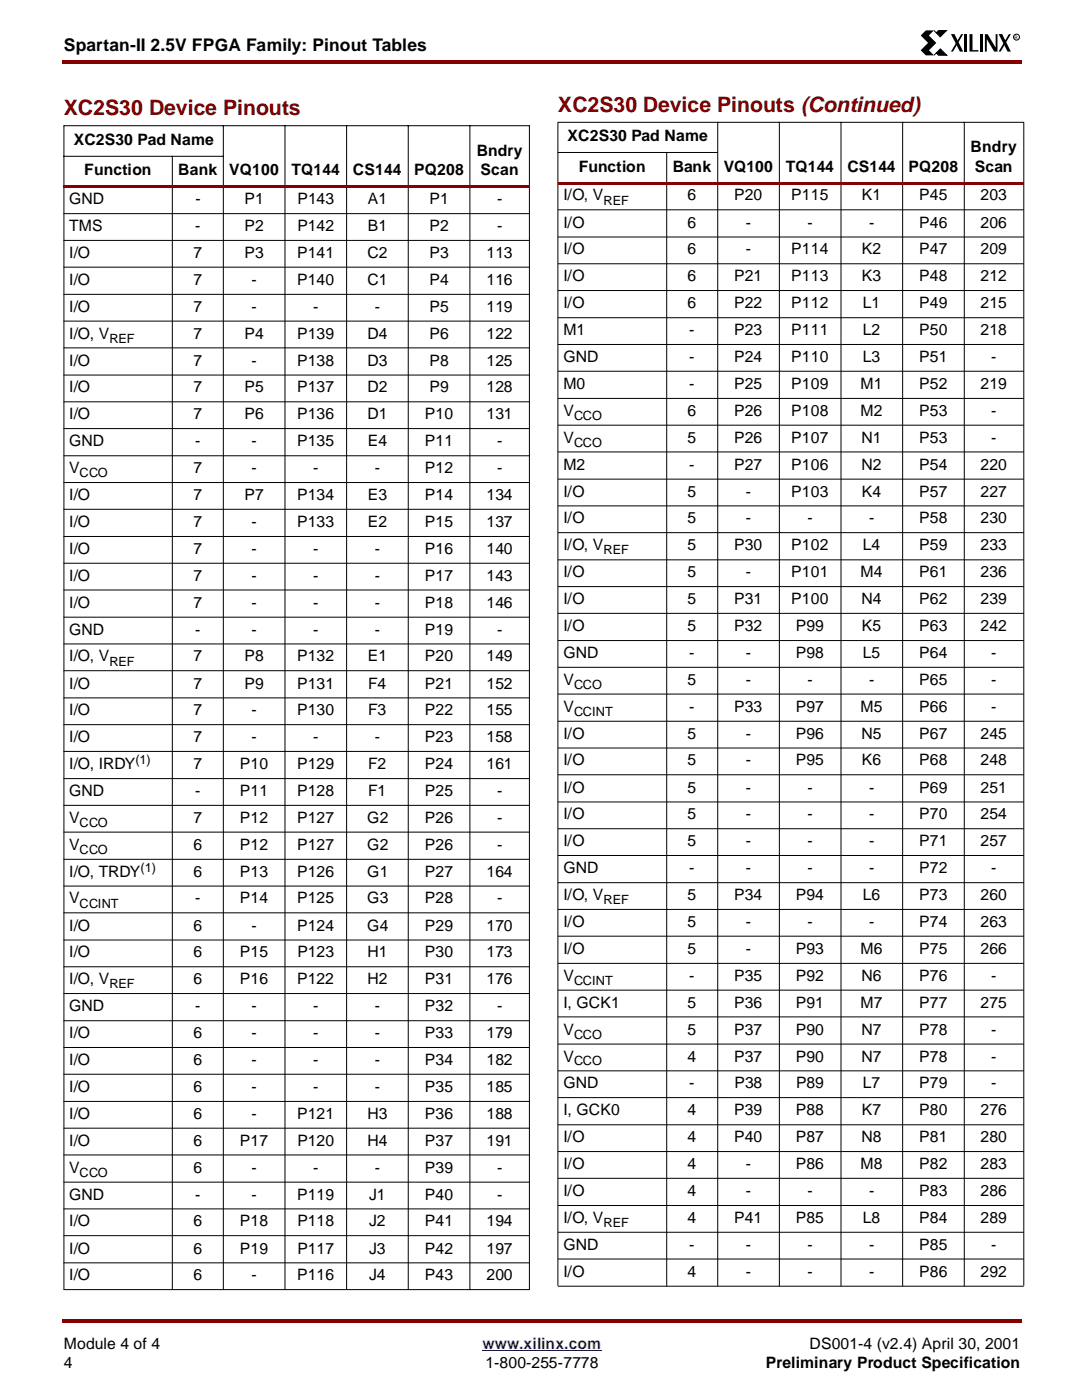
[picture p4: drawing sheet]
<svg xmlns="http://www.w3.org/2000/svg" width="216mm" height="279mm" viewBox="0 0 216 279" stroke-linecap="round" stroke-linejoin="round" font-family="sans-serif">
<g fill="#850000">
<path d="M12.4 12h.3v.7h-.3z"/>
<path d="M203.2 12h.4v.7h-.4z"/>
<path d="M12.7 12h190.5v.7h-190.5z"/>
</g>
<path d="M12.7 266.7h190.4v7.6h-190.4z" fill="#fff"/>
<path d="M96.1 269.2h23.7" fill="none" stroke="#00f" stroke-width=".2"/>
<g fill="#850000">
<path d="M12.4 262.9h.3v.7h-.3z"/>
<path d="M203.2 262.9h.4v.7h-.4z"/>
<path d="M12.7 262.9h190.5v.7h-190.5z"/>
</g>
<path d="M183.2 6h19.9v5.2h-19.9z" fill="#fff"/>
<path d="M183.4 7.1l1-1h1.6l-1 1 1.5 1.5-1.5 1.4 1 1h-1.6l-1-1 1.4-1.5zM189.4 6.8h.7l1.7 3.5h-.6zM191.4 6.8h.4l-2 3.5h-.4zM192 6.8h.6v3.5h-.6zM193.1 6.8h.6v3.2h1.2v.3h-1.8zM195.1 6.8h.6v3.5h-.6zM196.2 6.8h.5l1.6 2.7v-2.7h.4v3.5h-.7l-1.5-2.5v2.5h-.3zM198.9 6.8h.7l1.7 3.5h-.6zM200.9 6.8h.4l-2 3.5h-.4z" fill="#000"/>
<path d="M186 6.1l.5 .4 .4-.4h1.6l-1.2 1.2zM186.5 10.6l-.5 .4 1.3-1.3 1.3 1.3h-1.7z" fill="#000" stroke="#000" stroke-width=".2"/>
<g fill="none" stroke="#000" stroke-width=".2">
<path d="M12.6 25.1h92.9M12.6 31.2h31.9M12.7 25.1v231.9M34.3 31.1v226M44.5 25v232.1M56.8 25v232.1M69 25v232.1M81.3 25v232.1M93.6 25v232.1M105.4 25.1v231.9"/>
<circle cx="202.5" cy="7.4" r=".59"/>
</g>
<path d="M12.6 36.9h92.9v.5h-92.9z" fill="#850000"/>
<g fill="none" stroke="#000" stroke-width=".2">
<path d="M111.1 30.4h31.8M132.8 30.4v226M142.9 24.3v232.1M155.2 24.3v232.1M167.5 24.3v232.1M179.8 24.3v232.1M192.1 24.3v232.1M12.6 42.6h92.9M12.6 47.9h92.9M12.6 53.3h92.9M12.6 58.7h92.9M12.6 64h92.9"/>
<path d="M12.6 69.3h92.9M12.6 74.8h92.9M12.6 80.1h92.9M12.6 85.4h92.9M12.6 90.8h92.9M12.6 96.2h92.9M12.6 101.5h92.9M12.6 106.9h92.9M12.6 112.3h92.9M12.6 117.6h92.9M12.6 123h92.9M12.6 128.4h92.9"/>
<path d="M12.6 133.7h92.9M12.6 139.1h92.9M12.6 144.4h92.9M12.6 149.8h92.9M12.6 155.2h92.9M12.6 160.5h92.9M12.6 165.9h92.9M12.6 171.3h92.9M12.6 176.6h92.9M12.6 181.9h92.9M12.6 187.4h92.9M12.6 192.7h92.9"/>
<path d="M12.6 198h92.9M12.6 203.5h92.9M12.6 208.8h92.9M12.6 214.1h92.9M12.6 219.5h92.9M12.6 224.9h92.9M12.6 230.2h92.9M12.6 235.6h92.9M12.6 241h92.9M12.6 246.3h92.9M12.6 251.7h92.9M12.6 257h92.9"/>
<path d="M111.1 256.3v-231.9h92.8v231.9"/>
</g>
<path d="M111.1 36.2h92.8v.5h-92.8z" fill="#850000"/>
<g fill="none" stroke="#000" stroke-width=".2">
<path d="M111.1 41.8h92.8M111.1 47.2h92.8M111.1 52.6h92.8M111.1 57.9h92.8M111.1 63.3h92.8M111.1 68.7h92.8M111.1 74h92.8M111.1 79.4h92.8M111.1 84.7h92.8M111.1 90.1h92.8M111.1 95.5h92.8M111.1 100.8h92.8"/>
<path d="M111.1 106.2h92.8M111.1 111.6h92.8M111.1 116.9h92.8M111.1 122.3h92.8M111.1 127.7h92.8M111.1 133h92.8M111.1 138.3h92.8M111.1 143.8h92.8M111.1 149.1h92.8M111.1 154.4h92.8M111.1 159.8h92.8M111.1 165.2h92.8"/>
<path d="M111.1 170.5h92.8M111.1 175.9h92.8M111.1 181.3h92.8M111.1 186.6h92.8M111.1 192h92.8M111.1 197.4h92.8M111.1 202.7h92.8M111.1 208.1h92.8M111.1 213.4h92.8M111.1 218.8h92.8M111.1 224.2h92.8M111.1 229.5h92.8"/>
<path d="M111.1 234.9h92.8M111.1 240.3h92.8M111.1 245.6h92.8M111.1 250.9h92.8M111.1 256.4h92.8"/>
</g>
<g font-size="4.2" fill="#850000">
<text x="12.7" y="22.9">XC2S30 Device Pinouts</text>
<text x="111.1" y="22.3">XC2S30 Device Pinouts (Continued)</text>
</g>
<text font-size="3.5" x="12.7" y="10.2">Spartan-II 2.5V FPGA Family: Pinout Tables</text>
<g font-size="3.1">
<text x="14.7" y="28.9">XC2S30 Pad Name</text>
<text x="113.1" y="28.2">XC2S30 Pad Name</text>
<text x="16.8" y="35">Function</text>
<text x="35.5" y="35">Bank</text>
<text x="45.7" y="35">VQ100</text>
<text x="58" y="35">TQ144</text>
<text x="70.3" y="35">CS144</text>
<text x="82.5" y="35">PQ208</text>
<text x="94.9" y="31.1">Bndry</text>
<text x="95.7" y="35">Scan</text>
<text x="115.3" y="34.3">Function</text>
<text x="134" y="34.3">Bank</text>
<text x="144.1" y="34.3">VQ100</text>
<text x="156.5" y="34.3">TQ144</text>
<text x="168.8" y="34.3">CS144</text>
<text x="181" y="34.3">PQ208</text>
<text x="193.3" y="30.4">Bndry</text>
<text x="194.2" y="34.3">Scan</text>
<text x="13.7" y="40.7">GND</text>
<text x="38.9" y="40.7">-</text>
<text x="48.7" y="40.7">P1</text>
<text x="59.2" y="40.7">P143</text>
<text x="73.3" y="40.7">A1</text>
<text x="85.6" y="40.7">P1</text>
<text x="99" y="40.7">-</text>
<text x="112.2" y="40">I/O, V</text>
<text x="136.9" y="40">6</text>
<text x="146.3" y="40">P20</text>
<text x="157.6" y="40">P115</text>
<text x="171.7" y="40">K1</text>
<text x="183.1" y="40">P45</text>
<text x="195.3" y="40">203</text>
<text x="13.7" y="46.1">TMS</text>
<text x="38.9" y="46.1">-</text>
<text x="48.7" y="46.1">P2</text>
<text x="59.2" y="46.1">P142</text>
<text x="73.3" y="46.1">B1</text>
<text x="85.5" y="46.1">P2</text>
<text x="99" y="46.1">-</text>
<text x="112.2" y="45.4">I/O</text>
<text x="136.9" y="45.4">6</text>
<text x="148.5" y="45.4">-</text>
<text x="160.8" y="45.4">-</text>
<text x="173.1" y="45.4">-</text>
<text x="183.1" y="45.4">P46</text>
<text x="195.3" y="45.4">206</text>
<text x="13.7" y="51.4">I/O</text>
<text x="38.6" y="51.4">7</text>
<text x="48.7" y="51.4">P3</text>
<text x="59.2" y="51.4">P141</text>
<text x="73.2" y="51.4">C2</text>
<text x="85.5" y="51.4">P3</text>
<text x="96.9" y="51.4">113</text>
<text x="112.2" y="50.7">I/O</text>
<text x="136.9" y="50.7">6</text>
<text x="148.5" y="50.7">-</text>
<text x="157.6" y="50.7">P114</text>
<text x="171.6" y="50.7">K2</text>
<text x="183.1" y="50.7">P47</text>
<text x="195.3" y="50.7">209</text>
<text x="13.7" y="56.8">I/O</text>
<text x="38.6" y="56.8">7</text>
<text x="50.1" y="56.8">-</text>
<text x="59.2" y="56.8">P140</text>
<text x="73.2" y="56.8">C1</text>
<text x="85.5" y="56.8">P4</text>
<text x="96.9" y="56.8">116</text>
<text x="112.2" y="56">I/O</text>
<text x="136.9" y="56">6</text>
<text x="146.3" y="56">P21</text>
<text x="157.6" y="56">P113</text>
<text x="171.6" y="56">K3</text>
<text x="183.1" y="56">P48</text>
<text x="195.3" y="56">212</text>
<text x="13.7" y="62.1">I/O</text>
<text x="38.6" y="62.1">7</text>
<text x="50.1" y="62.1">-</text>
<text x="62.3" y="62.1">-</text>
<text x="74.6" y="62.1">-</text>
<text x="85.5" y="62.1">P5</text>
<text x="96.9" y="62.1">119</text>
<text x="112.2" y="61.5">I/O</text>
<text x="136.9" y="61.5">6</text>
<text x="146.3" y="61.5">P22</text>
<text x="157.6" y="61.5">P112</text>
<text x="171.8" y="61.5">L1</text>
<text x="183.1" y="61.5">P49</text>
<text x="195.3" y="61.5">215</text>
<text x="13.7" y="67.5">I/O, V</text>
<text x="38.6" y="67.5">7</text>
<text x="48.7" y="67.5">P4</text>
<text x="59.2" y="67.5">P139</text>
<text x="73.2" y="67.5">D4</text>
<text x="85.5" y="67.5">P6</text>
<text x="96.9" y="67.5">122</text>
<text x="112.2" y="66.8">M1</text>
<text x="137.3" y="66.8">-</text>
<text x="146.3" y="66.8">P23</text>
<text x="157.6" y="66.8">P111</text>
<text x="171.8" y="66.8">L2</text>
<text x="183.1" y="66.8">P50</text>
<text x="195.3" y="66.8">218</text>
<text x="13.7" y="72.9">I/O</text>
<text x="38.6" y="72.9">7</text>
<text x="50.1" y="72.9">-</text>
<text x="59.2" y="72.9">P138</text>
<text x="73.2" y="72.9">D3</text>
<text x="85.5" y="72.9">P8</text>
<text x="96.9" y="72.9">125</text>
<text x="112.2" y="72.1">GND</text>
<text x="112.2" y="77.6">M0</text>
<text x="137.3" y="72.1">-</text>
<text x="137.3" y="77.6">-</text>
<text x="146.3" y="72.1">P24</text>
<text x="146.3" y="77.6">P25</text>
<text x="157.6" y="77.6">P109</text>
<text x="157.6" y="72.1">P110</text>
<text x="171.4" y="77.6">M1</text>
<text x="171.8" y="72.1">L3</text>
<text x="183.1" y="72.1">P51</text>
<text x="183.1" y="77.6">P52</text>
<text x="195.3" y="77.6">219</text>
<text x="197.4" y="72.1">-</text>
<text x="13.7" y="78.2">I/O</text>
<text x="13.7" y="83.6">I/O</text>
<text x="38.6" y="78.2">7</text>
<text x="38.6" y="83.6">7</text>
<text x="48.7" y="78.2">P5</text>
<text x="48.7" y="83.6">P6</text>
<text x="59.2" y="78.2">P137</text>
<text x="59.2" y="83.6">P136</text>
<text x="73.2" y="78.2">D2</text>
<text x="73.2" y="83.6">D1</text>
<text x="84.6" y="83.6">P10</text>
<text x="85.5" y="78.2">P9</text>
<text x="96.9" y="83.6">131</text>
<text x="96.9" y="78.2">128</text>
<text x="112.2" y="82.9">V</text>
<text x="136.9" y="82.9">6</text>
<text x="146.3" y="82.9">P26</text>
<text x="157.6" y="82.9">P108</text>
<text x="171.4" y="82.9">M2</text>
<text x="183.1" y="82.9">P53</text>
<text x="197.4" y="82.9">-</text>
<text x="13.7" y="89">GND</text>
<text x="38.9" y="89">-</text>
<text x="50.1" y="89">-</text>
<text x="59.2" y="89">P135</text>
<text x="73.3" y="89">E4</text>
<text x="84.6" y="89">P11</text>
<text x="99" y="89">-</text>
<text x="112.2" y="88.2">V</text>
<text x="136.9" y="88.2">5</text>
<text x="146.3" y="88.2">P26</text>
<text x="157.6" y="88.2">P107</text>
<text x="171.6" y="88.2">N1</text>
<text x="183.1" y="88.2">P53</text>
<text x="197.4" y="88.2">-</text>
<text x="13.7" y="94.3">V</text>
<text x="38.6" y="94.3">7</text>
<text x="50.1" y="94.3">-</text>
<text x="62.3" y="94.3">-</text>
<text x="74.6" y="94.3">-</text>
<text x="84.6" y="94.3">P12</text>
<text x="99" y="94.3">-</text>
<text x="112.2" y="93.6">M2</text>
<text x="137.3" y="93.6">-</text>
<text x="146.3" y="93.6">P27</text>
<text x="157.6" y="93.6">P106</text>
<text x="171.6" y="93.6">N2</text>
<text x="183.1" y="93.6">P54</text>
<text x="195.3" y="93.6">220</text>
<text x="13.7" y="99.6">I/O</text>
<text x="38.6" y="99.6">7</text>
<text x="48.7" y="99.6">P7</text>
<text x="59.2" y="99.6">P134</text>
<text x="73.3" y="99.6">E3</text>
<text x="84.6" y="99.6">P14</text>
<text x="96.9" y="99.6">134</text>
<text x="112.2" y="99">I/O</text>
<text x="136.9" y="99">5</text>
<text x="148.5" y="99">-</text>
<text x="157.6" y="99">P103</text>
<text x="171.6" y="99">K4</text>
<text x="183.1" y="99">P57</text>
<text x="195.3" y="99">227</text>
<text x="13.7" y="105.1">I/O</text>
<text x="38.6" y="105.1">7</text>
<text x="50.1" y="105.1">-</text>
<text x="59.2" y="105.1">P133</text>
<text x="73.3" y="105.1">E2</text>
<text x="84.6" y="105.1">P15</text>
<text x="96.9" y="105.1">137</text>
<text x="112.2" y="104.3">I/O</text>
<text x="136.9" y="104.3">5</text>
<text x="148.5" y="104.3">-</text>
<text x="160.8" y="104.3">-</text>
<text x="173.1" y="104.3">-</text>
<text x="183.1" y="104.3">P58</text>
<text x="195.3" y="104.3">230</text>
<text x="13.7" y="110.4">I/O</text>
<text x="38.6" y="110.4">7</text>
<text x="50.1" y="110.4">-</text>
<text x="62.3" y="110.4">-</text>
<text x="74.6" y="110.4">-</text>
<text x="84.6" y="110.4">P16</text>
<text x="96.9" y="110.4">140</text>
<text x="112.2" y="109.7">I/O, V</text>
<text x="136.9" y="109.7">5</text>
<text x="146.3" y="109.7">P30</text>
<text x="157.6" y="109.7">P102</text>
<text x="171.8" y="109.7">L4</text>
<text x="183.1" y="109.7">P59</text>
<text x="195.3" y="109.7">233</text>
<text x="13.7" y="115.7">I/O</text>
<text x="38.6" y="115.7">7</text>
<text x="50.1" y="115.7">-</text>
<text x="62.3" y="115.7">-</text>
<text x="74.6" y="115.7">-</text>
<text x="84.6" y="115.7">P17</text>
<text x="96.9" y="115.7">143</text>
<text x="112.2" y="115.1">I/O</text>
<text x="136.9" y="115.1">5</text>
<text x="148.5" y="115.1">-</text>
<text x="157.6" y="115.1">P101</text>
<text x="171.4" y="115.1">M4</text>
<text x="183.1" y="115.1">P61</text>
<text x="195.3" y="115.1">236</text>
<text x="13.7" y="121.2">I/O</text>
<text x="38.6" y="121.2">7</text>
<text x="50.1" y="121.2">-</text>
<text x="62.3" y="121.2">-</text>
<text x="74.6" y="121.2">-</text>
<text x="84.6" y="121.2">P18</text>
<text x="96.9" y="121.2">146</text>
<text x="112.2" y="120.4">I/O</text>
<text x="112.2" y="125.8">I/O</text>
<text x="136.9" y="120.4">5</text>
<text x="136.9" y="125.8">5</text>
<text x="146.3" y="120.4">P31</text>
<text x="146.3" y="125.8">P32</text>
<text x="157.6" y="120.4">P100</text>
<text x="158.5" y="125.8">P99</text>
<text x="171.6" y="120.4">N4</text>
<text x="171.7" y="125.8">K5</text>
<text x="183.1" y="120.4">P62</text>
<text x="183.1" y="125.8">P63</text>
<text x="195.3" y="120.4">239</text>
<text x="195.3" y="125.8">242</text>
<text x="13.7" y="126.5">GND</text>
<text x="13.7" y="131.8">I/O, V</text>
<text x="38.6" y="131.8">7</text>
<text x="38.9" y="126.5">-</text>
<text x="48.7" y="131.8">P8</text>
<text x="50.1" y="126.5">-</text>
<text x="59.2" y="131.8">P132</text>
<text x="62.3" y="126.5">-</text>
<text x="73.3" y="131.8">E1</text>
<text x="74.6" y="126.5">-</text>
<text x="84.6" y="131.8">P20</text>
<text x="84.6" y="126.5">P19</text>
<text x="96.9" y="131.8">149</text>
<text x="99" y="126.5">-</text>
<text x="112.2" y="131.1">GND</text>
<text x="137.3" y="131.1">-</text>
<text x="148.5" y="131.1">-</text>
<text x="158.5" y="131.1">P98</text>
<text x="171.8" y="131.1">L5</text>
<text x="183.1" y="131.1">P64</text>
<text x="197.4" y="131.1">-</text>
<text x="13.7" y="137.2">I/O</text>
<text x="38.6" y="137.2">7</text>
<text x="48.7" y="137.2">P9</text>
<text x="59.2" y="137.2">P131</text>
<text x="73.4" y="137.2">F4</text>
<text x="84.6" y="137.2">P21</text>
<text x="96.9" y="137.2">152</text>
<text x="112.2" y="136.5">V</text>
<text x="136.9" y="136.5">5</text>
<text x="148.5" y="136.5">-</text>
<text x="160.8" y="136.5">-</text>
<text x="173.1" y="136.5">-</text>
<text x="183.1" y="136.5">P65</text>
<text x="197.4" y="136.5">-</text>
<text x="13.7" y="142.6">I/O</text>
<text x="38.6" y="142.6">7</text>
<text x="50.1" y="142.6">-</text>
<text x="59.2" y="142.6">P130</text>
<text x="73.4" y="142.6">F3</text>
<text x="84.6" y="142.6">P22</text>
<text x="96.9" y="142.6">155</text>
<text x="112.2" y="141.9">V</text>
<text x="137.3" y="141.9">-</text>
<text x="146.3" y="141.9">P33</text>
<text x="158.5" y="141.9">P97</text>
<text x="171.4" y="141.9">M5</text>
<text x="183.1" y="141.9">P66</text>
<text x="197.4" y="141.9">-</text>
<text x="13.7" y="147.9">I/O</text>
<text x="38.6" y="147.9">7</text>
<text x="50.1" y="147.9">-</text>
<text x="62.3" y="147.9">-</text>
<text x="74.6" y="147.9">-</text>
<text x="84.6" y="147.9">P23</text>
<text x="96.9" y="147.9">158</text>
<text x="112.2" y="147.2">I/O</text>
<text x="136.9" y="147.2">5</text>
<text x="148.5" y="147.2">-</text>
<text x="158.5" y="147.2">P96</text>
<text x="171.6" y="147.2">N5</text>
<text x="183.1" y="147.2">P67</text>
<text x="195.3" y="147.2">245</text>
<text x="13.7" y="153.3">I/O, IRDY</text>
<text x="38.6" y="153.3">7</text>
<text x="47.8" y="153.3">P10</text>
<text x="59.2" y="153.3">P129</text>
<text x="73.4" y="153.3">F2</text>
<text x="84.6" y="153.3">P24</text>
<text x="96.9" y="153.3">161</text>
<text x="112.2" y="152.6">I/O</text>
<text x="136.9" y="152.6">5</text>
<text x="148.5" y="152.6">-</text>
<text x="158.5" y="152.6">P95</text>
<text x="171.7" y="152.6">K6</text>
<text x="183.1" y="152.6">P68</text>
<text x="195.3" y="152.6">248</text>
<text x="13.7" y="158.7">GND</text>
<text x="38.9" y="158.7">-</text>
<text x="47.8" y="158.7">P11</text>
<text x="59.2" y="158.7">P128</text>
<text x="73.4" y="158.7">F1</text>
<text x="84.6" y="158.7">P25</text>
<text x="99" y="158.7">-</text>
<text x="112.2" y="158">I/O</text>
<text x="136.9" y="158">5</text>
<text x="148.5" y="158">-</text>
<text x="160.8" y="158">-</text>
<text x="173.1" y="158">-</text>
<text x="183.1" y="158">P69</text>
<text x="195.3" y="158">251</text>
<text x="13.7" y="164">V</text>
<text x="38.6" y="164">7</text>
<text x="47.8" y="164">P12</text>
<text x="59.2" y="164">P127</text>
<text x="73.1" y="164">G2</text>
<text x="84.6" y="164">P26</text>
<text x="99" y="164">-</text>
<text x="112.2" y="163.3">I/O</text>
<text x="136.9" y="163.3">5</text>
<text x="148.5" y="163.3">-</text>
<text x="160.8" y="163.3">-</text>
<text x="173.1" y="163.3">-</text>
<text x="183.1" y="163.3">P70</text>
<text x="195.3" y="163.3">254</text>
<text x="13.7" y="169.4">V</text>
<text x="38.6" y="169.4">6</text>
<text x="47.8" y="169.4">P12</text>
<text x="59.2" y="169.4">P127</text>
<text x="73.1" y="169.4">G2</text>
<text x="84.6" y="169.4">P26</text>
<text x="99" y="169.4">-</text>
<text x="112.2" y="168.7">I/O</text>
<text x="136.9" y="168.7">5</text>
<text x="148.5" y="168.7">-</text>
<text x="160.8" y="168.7">-</text>
<text x="173.1" y="168.7">-</text>
<text x="183.1" y="168.7">P71</text>
<text x="195.3" y="168.7">257</text>
<text x="13.7" y="174.7">I/O, TRDY</text>
<text x="38.6" y="174.7">6</text>
<text x="47.8" y="174.7">P13</text>
<text x="59.2" y="174.7">P126</text>
<text x="73.1" y="174.7">G1</text>
<text x="84.6" y="174.7">P27</text>
<text x="96.9" y="174.7">164</text>
<text x="112.2" y="174.1">GND</text>
<text x="112.2" y="179.4">I/O, V</text>
<text x="136.9" y="179.4">5</text>
<text x="137.3" y="174.1">-</text>
<text x="146.3" y="179.4">P34</text>
<text x="148.5" y="174.1">-</text>
<text x="158.5" y="179.4">P94</text>
<text x="160.8" y="174.1">-</text>
<text x="171.8" y="179.4">L6</text>
<text x="173.1" y="174.1">-</text>
<text x="183.1" y="174.1">P72</text>
<text x="183.1" y="179.4">P73</text>
<text x="195.3" y="179.4">260</text>
<text x="197.4" y="174.1">-</text>
<text x="13.7" y="180.1">V</text>
<text x="13.7" y="185.5">I/O</text>
<text x="38.6" y="185.5">6</text>
<text x="38.9" y="180.1">-</text>
<text x="47.8" y="180.1">P14</text>
<text x="50.1" y="185.5">-</text>
<text x="59.2" y="180.1">P125</text>
<text x="59.2" y="185.5">P124</text>
<text x="73.1" y="180.1">G3</text>
<text x="73.1" y="185.5">G4</text>
<text x="84.6" y="180.1">P28</text>
<text x="84.6" y="185.5">P29</text>
<text x="96.9" y="185.5">170</text>
<text x="99" y="180.1">-</text>
<text x="112.2" y="184.7">I/O</text>
<text x="136.9" y="184.7">5</text>
<text x="148.5" y="184.7">-</text>
<text x="160.8" y="184.7">-</text>
<text x="173.1" y="184.7">-</text>
<text x="183.1" y="184.7">P74</text>
<text x="195.3" y="184.7">263</text>
<text x="13.7" y="190.8">I/O</text>
<text x="38.6" y="190.8">6</text>
<text x="47.8" y="190.8">P15</text>
<text x="59.2" y="190.8">P123</text>
<text x="73.2" y="190.8">H1</text>
<text x="84.6" y="190.8">P30</text>
<text x="96.9" y="190.8">173</text>
<text x="112.2" y="190.2">I/O</text>
<text x="136.9" y="190.2">5</text>
<text x="148.5" y="190.2">-</text>
<text x="158.5" y="190.2">P93</text>
<text x="171.4" y="190.2">M6</text>
<text x="183.1" y="190.2">P75</text>
<text x="195.3" y="190.2">266</text>
<text x="13.7" y="196.2">I/O, V</text>
<text x="38.6" y="196.2">6</text>
<text x="47.8" y="196.2">P16</text>
<text x="59.2" y="196.2">P122</text>
<text x="73.2" y="196.2">H2</text>
<text x="84.6" y="196.2">P31</text>
<text x="96.9" y="196.2">176</text>
<text x="112.2" y="195.5">V</text>
<text x="137.3" y="195.5">-</text>
<text x="146.3" y="195.5">P35</text>
<text x="158.5" y="195.5">P92</text>
<text x="171.6" y="195.5">N6</text>
<text x="183.1" y="195.5">P76</text>
<text x="197.4" y="195.5">-</text>
<text x="13.7" y="201.6">GND</text>
<text x="38.9" y="201.6">-</text>
<text x="50.1" y="201.6">-</text>
<text x="62.3" y="201.6">-</text>
<text x="74.6" y="201.6">-</text>
<text x="84.6" y="201.6">P32</text>
<text x="99" y="201.6">-</text>
<text x="112.2" y="200.8">I, GCK1</text>
<text x="136.9" y="200.8">5</text>
<text x="146.3" y="200.8">P36</text>
<text x="158.5" y="200.8">P91</text>
<text x="171.4" y="200.8">M7</text>
<text x="183.1" y="200.8">P77</text>
<text x="195.3" y="200.8">275</text>
<text x="13.7" y="206.9">I/O</text>
<text x="38.6" y="206.9">6</text>
<text x="50.1" y="206.9">-</text>
<text x="62.3" y="206.9">-</text>
<text x="74.6" y="206.9">-</text>
<text x="84.6" y="206.9">P33</text>
<text x="96.9" y="206.9">179</text>
<text x="112.2" y="206.2">V</text>
<text x="136.9" y="206.2">5</text>
<text x="146.3" y="206.2">P37</text>
<text x="158.5" y="206.2">P90</text>
<text x="171.6" y="206.2">N7</text>
<text x="183.1" y="206.2">P78</text>
<text x="197.4" y="206.2">-</text>
<text x="13.7" y="212.3">I/O</text>
<text x="38.6" y="212.3">6</text>
<text x="50.1" y="212.3">-</text>
<text x="62.3" y="212.3">-</text>
<text x="74.6" y="212.3">-</text>
<text x="84.6" y="212.3">P34</text>
<text x="96.9" y="212.3">182</text>
<text x="112.2" y="211.6">V</text>
<text x="136.9" y="211.6">4</text>
<text x="146.3" y="211.6">P37</text>
<text x="158.5" y="211.6">P90</text>
<text x="171.6" y="211.6">N7</text>
<text x="183.1" y="211.6">P78</text>
<text x="197.4" y="211.6">-</text>
<text x="13.7" y="217.7">I/O</text>
<text x="38.6" y="217.7">6</text>
<text x="50.1" y="217.7">-</text>
<text x="62.3" y="217.7">-</text>
<text x="74.6" y="217.7">-</text>
<text x="84.6" y="217.7">P35</text>
<text x="96.9" y="217.7">185</text>
<text x="112.2" y="216.9">GND</text>
<text x="137.3" y="216.9">-</text>
<text x="146.3" y="216.9">P38</text>
<text x="158.5" y="216.9">P89</text>
<text x="171.8" y="216.9">L7</text>
<text x="183.1" y="216.9">P79</text>
<text x="197.4" y="216.9">-</text>
<text x="13.7" y="223">I/O</text>
<text x="38.6" y="223">6</text>
<text x="50.1" y="223">-</text>
<text x="59.2" y="223">P121</text>
<text x="73.2" y="223">H3</text>
<text x="84.6" y="223">P36</text>
<text x="96.9" y="223">188</text>
<text x="112.2" y="222.3">I, GCK0</text>
<text x="112.2" y="227.7">I/O</text>
<text x="136.9" y="227.7">4</text>
<text x="136.9" y="222.3">4</text>
<text x="146.3" y="227.7">P40</text>
<text x="146.3" y="222.3">P39</text>
<text x="158.5" y="222.3">P88</text>
<text x="158.5" y="227.7">P87</text>
<text x="171.6" y="227.7">N8</text>
<text x="171.7" y="222.3">K7</text>
<text x="183.1" y="222.3">P80</text>
<text x="183.1" y="227.7">P81</text>
<text x="195.3" y="222.3">276</text>
<text x="195.3" y="227.7">280</text>
<text x="13.7" y="228.3">I/O</text>
<text x="13.7" y="233.8">V</text>
<text x="38.6" y="233.8">6</text>
<text x="38.6" y="228.3">6</text>
<text x="47.8" y="228.3">P17</text>
<text x="50.1" y="233.8">-</text>
<text x="59.2" y="228.3">P120</text>
<text x="62.3" y="233.8">-</text>
<text x="73.2" y="228.3">H4</text>
<text x="74.6" y="233.8">-</text>
<text x="84.6" y="233.8">P39</text>
<text x="84.6" y="228.3">P37</text>
<text x="96.9" y="228.3">191</text>
<text x="99" y="233.8">-</text>
<text x="112.2" y="233">I/O</text>
<text x="136.9" y="233">4</text>
<text x="148.5" y="233">-</text>
<text x="158.5" y="233">P86</text>
<text x="171.4" y="233">M8</text>
<text x="183.1" y="233">P82</text>
<text x="195.3" y="233">283</text>
<text x="13.7" y="239.1">GND</text>
<text x="38.9" y="239.1">-</text>
<text x="50.1" y="239.1">-</text>
<text x="59.2" y="239.1">P119</text>
<text x="73.5" y="239.1">J1</text>
<text x="84.6" y="239.1">P40</text>
<text x="99" y="239.1">-</text>
<text x="112.2" y="238.4">I/O</text>
<text x="136.9" y="238.4">4</text>
<text x="148.5" y="238.4">-</text>
<text x="160.8" y="238.4">-</text>
<text x="173.1" y="238.4">-</text>
<text x="183.1" y="238.4">P83</text>
<text x="195.3" y="238.4">286</text>
<text x="13.7" y="244.4">I/O</text>
<text x="38.6" y="244.4">6</text>
<text x="47.8" y="244.4">P18</text>
<text x="59.2" y="244.4">P118</text>
<text x="73.5" y="244.4">J2</text>
<text x="84.6" y="244.4">P41</text>
<text x="96.9" y="244.4">194</text>
<text x="112.2" y="243.8">I/O, V</text>
<text x="136.9" y="243.8">4</text>
<text x="146.3" y="243.8">P41</text>
<text x="158.5" y="243.8">P85</text>
<text x="171.8" y="243.8">L8</text>
<text x="183.1" y="243.8">P84</text>
<text x="195.3" y="243.8">289</text>
<text x="13.7" y="249.8">I/O</text>
<text x="38.6" y="249.8">6</text>
<text x="47.8" y="249.8">P19</text>
<text x="59.2" y="249.8">P117</text>
<text x="73.5" y="249.8">J3</text>
<text x="84.6" y="249.8">P42</text>
<text x="96.9" y="249.8">197</text>
<text x="112.2" y="249.1">GND</text>
<text x="137.3" y="249.1">-</text>
<text x="148.5" y="249.1">-</text>
<text x="160.8" y="249.1">-</text>
<text x="173.1" y="249.1">-</text>
<text x="183.1" y="249.1">P85</text>
<text x="197.4" y="249.1">-</text>
<text x="13.7" y="255.2">I/O</text>
<text x="38.6" y="255.2">6</text>
<text x="50.1" y="255.2">-</text>
<text x="59.2" y="255.2">P116</text>
<text x="73.5" y="255.2">J4</text>
<text x="84.6" y="255.2">P43</text>
<text x="96.9" y="255.2">200</text>
<text x="112.2" y="254.5">I/O</text>
<text x="136.9" y="254.5">4</text>
<text x="148.5" y="254.5">-</text>
<text x="160.8" y="254.5">-</text>
<text x="173.1" y="254.5">-</text>
<text x="183.1" y="254.5">P86</text>
<text x="195.3" y="254.5">292</text>
<text x="12.7" y="268.8">Module 4 of 4</text>
<text x="161.2" y="268.8">DS001-4 (v2.4) April 30, 2001</text>
<text x="12.7" y="272.7">4</text>
<text x="96.7" y="272.7">1-800-255-7778</text>
<text x="152.5" y="272.7">Preliminary Product Specification</text>
</g>
<text font-size="3.1" fill="#00f" x="96.1" y="268.8">www.xilinx.com</text>
<g font-size="2.5">
<text x="120.2" y="40.8">REF</text>
<text x="21.8" y="68.3">REF</text>
<text x="114.3" y="83.6">CCO</text>
<text x="114.3" y="89.1">CCO</text>
<text x="15.9" y="95.1">CCO</text>
<text x="120.2" y="110.5">REF</text>
<text x="21.8" y="132.7">REF</text>
<text x="114.3" y="137.3">CCO</text>
<text x="114.3" y="142.7">CCINT</text>
<text x="27" y="152.3">(1)</text>
<text x="15.9" y="164.8">CCO</text>
<text x="15.9" y="170.2">CCO</text>
<text x="28" y="173.8">(1)</text>
<text x="15.9" y="180.9">CCINT</text>
<text x="120.2" y="180.2">REF</text>
<text x="21.8" y="197">REF</text>
<text x="114.3" y="196.3">CCINT</text>
<text x="114.3" y="207">CCO</text>
<text x="114.3" y="212.3">CCO</text>
<text x="15.9" y="234.5">CCO</text>
<text x="120.2" y="244.5">REF</text>
</g>
<text font-size=".9" x="202.1" y="7.7">R</text>
</svg>
